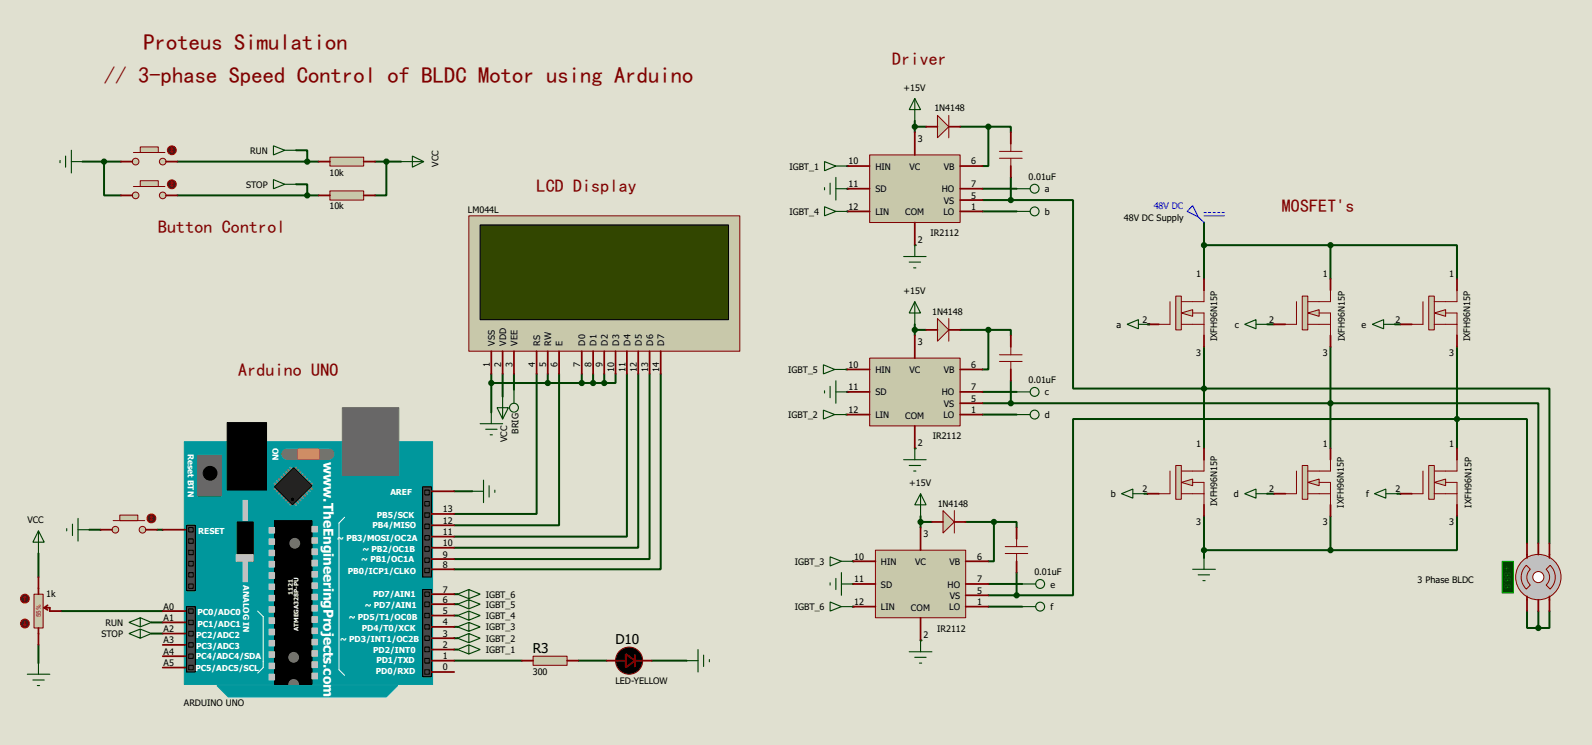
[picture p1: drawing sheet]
<svg xmlns="http://www.w3.org/2000/svg" width="358mm" height="168mm" viewBox="0 0 358 168" stroke-linecap="round" stroke-linejoin="round" font-family="sans-serif">
<path d="M0 0h358.1v167.6h-358.1z" fill="#e0e0d0"/>
<path d="M39.9 36.4h31.8M66.6 33.8h2.5v2.6M39.9 44h31.8M66.6 41.5h2.5v2.5" fill="none" stroke="#004000" stroke-width=".45"/>
<circle cx="205.8" cy="55.2" r=".23" fill="#004000"/>
<path d="M205.8 27.2v2.6M205.8 28.5h2.5" fill="none" stroke="#004000" stroke-width=".45"/>
<g fill="#004000">
<circle cx="190.6" cy="42.5" r=".23"/>
<circle cx="190.6" cy="37.4" r=".23"/>
<circle cx="190.6" cy="47.6" r=".23"/>
</g>
<path d="M216 28.5h6.3M222.3 28.5h5.1v1.3M222.3 28.5v8.9h-1.3M221 47.6h7.7M221 42.5h7.7" fill="none" stroke="#004000" stroke-width=".45"/>
<circle cx="205.8" cy="100.9" r=".23" fill="#004000"/>
<path d="M205.8 73v2.5M205.8 74.2h2.5" fill="none" stroke="#004000" stroke-width=".45"/>
<circle cx="190.6" cy="88.2" r=".23" fill="#004000"/>
<path d="M216 74.2h6.3M222.3 74.2h5.1v1.3M222.3 74.2v8.9h-1.3M190.3 93.3h.3M190.3 83.1h.3M221 93.3h7.7M221 88.2h7.7" fill="none" stroke="#004000" stroke-width=".45"/>
<circle cx="207.1" cy="144.1" r=".23" fill="#004000"/>
<path d="M207.1 116.1v2.6M207.1 117.4h2.5" fill="none" stroke="#004000" stroke-width=".45"/>
<g fill="#004000">
<circle cx="191.8" cy="131.4" r=".23"/>
<circle cx="191.8" cy="126.3" r=".23"/>
<circle cx="191.8" cy="136.5" r=".23"/>
</g>
<g fill="none" stroke="#004000" stroke-width=".45">
<path d="M18.6 36.4h8.6M23.4 36.4v7.6h3.8M84.4 36.4h5.8M86.9 36.4v7.6h-2.5M227.4 39.9v5.1M221 45h6.4M227.4 45h14v42.4h107.1v34.8M270.8 50.1v12.7M270.8 55.2h28.5M299.3 55.2h28.4v7.6M299.3 55.2v7.6M258.1 73h.5"/>
<path d="M270.8 78v22.9M285 73h1.6M299.3 78v22.9M313.7 73h1.3M327.7 78v22.9M110.5 84.1v8.7M110.5 86.2h25.4M113.1 84.1v5.1M115.6 84.1v3.6M120.7 84.1v31.5h-18.5M123.2 84.1v2.1M125.8 84.1v34.1h-23.6"/>
<path d="M130.9 84.1v2.1M133.4 84.1v2.1M135.9 84.1v2.1M138.5 84.1v2.1h-2.6M141 84.1v36.6h-38.8M143.6 84.1v39.1h-41.4M146.1 84.1v41.7h-43.9M148.6 84.1v44h-46.4M221 90.7h125v31.5M227.4 85.7v5M20.1 119.2h2.6M35.4 119.2h1.2"/>
<path d="M102.2 110.5h4M217.2 117.4h6.4M223.6 117.4h5.1v1.3M223.6 117.4v8.9h-1.3M257.4 111.1h.7M270.8 116.1v9.4M285 111.1h1.6M299.3 116.1v7.7M314.3 111.1h.7M327.7 116.1v7.7h-28.4M8.7 124.5v5.3M13.8 137.5h22.8"/>
<path d="M102.2 133.7h.7M102.2 135.9h.7M102.2 138.5h.7M222.3 136.5h7.6M222.3 131.4h7.6M222.3 133.9h6.4M228.7 128.8v5.1M270.8 123.8h28.5M343.5 122.2v-27.9h-102.1v39.6h-12.7M343.5 137.5v3.8h2.5M346 137.5v3.8M348.5 137.5v3.8h-2.5"/>
<path d="M8.7 145.1v4.1M34.1 140h2.5M34.1 142.5h2.5M102.2 141h.7M102.2 143.6h.7M102.2 146.1h.7M102.2 148.6h15.2M130.1 148.6h6.4M146.6 148.6h7.9"/>
</g>
<path d="M41.5 99.4h55.8v54.6h-55.8z" fill="#00979c" stroke="#00979c" stroke-width=".22"/>
<g fill="#686767" stroke="#686767" stroke-width=".22">
<path d="M77 91.7h12.7v15.3h-12.7z"/>
<path d="M44.5 102.4h5.3v9.2h-5.3z"/>
</g>
<path d="M51.1 95.1h8.9v15.2h-8.9zM53.4 117.4h3.6v8.9h-3.6zM61.8 117.1h8.4v36.9h-8.4z" fill="#000" stroke="#000" stroke-width=".22"/>
<path d="M77.5 116.4l-1.2 1.3v33l1.2 1.2M58 137.5l1.2 1.2v11.5l-1.2 1.2" fill="none" stroke="#fff" stroke-width=".22"/>
<g fill="#c0c0c0" stroke="#c0c0c0" stroke-width=".22">
<path d="M70.2 118.4h1.2v1.3h-1.2z"/>
<path d="M70.2 121h1.2v1.2h-1.2z"/>
<path d="M70.2 123.5h1.2v1.3h-1.2z"/>
<path d="M70.2 126h1.2v1.3h-1.2z"/>
<path d="M70.2 128.6h1.2v1.2h-1.2z"/>
<path d="M70.2 131.1h1.2v1.3h-1.2z"/>
<path d="M70.2 133.7h1.2v1.2h-1.2z"/>
<path d="M70.2 136.2h1.2v1.3h-1.2z"/>
<path d="M70.2 138.7h1.2v1.3h-1.2z"/>
<path d="M70.2 141.3h1.2v1.2h-1.2z"/>
<path d="M70.2 143.8h1.2v1.3h-1.2z"/>
<path d="M70.2 146.4h1.2v1.2h-1.2z"/>
<path d="M70.2 148.9h1.2v1.3h-1.2z"/>
<path d="M70.2 151.4h1.2v1.3h-1.2z"/>
<path d="M60.5 118.7h1.3v1.2h-1.3z"/>
<path d="M60.5 121.2h1.3v1.3h-1.3z"/>
<path d="M60.5 123.8h1.3v1.2h-1.3z"/>
<path d="M60.5 126.3h1.3v1.3h-1.3z"/>
<path d="M60.5 128.8h1.3v1.3h-1.3z"/>
<path d="M60.5 131.4h1.3v1.2h-1.3z"/>
<path d="M60.5 133.9h1.3v1.3h-1.3z"/>
<path d="M60.5 136.5h1.3v1.2h-1.3z"/>
<path d="M60.5 139h1.3v1.3h-1.3z"/>
<path d="M60.5 141.5h1.3v1.3h-1.3z"/>
<path d="M60.5 144.1h1.3v1.2h-1.3z"/>
<path d="M60.5 146.6h1.3v1.3h-1.3z"/>
<path d="M60.5 149.2h1.3v1.2h-1.3z"/>
<path d="M60.5 151.7h1.3v1.3h-1.3z"/>
<path d="M53.1 124.8h3.9v1.5h-3.9z"/>
<path d="M54.7 112.6h1v4.5h-1z"/>
<path d="M54.7 126.3h1v4.6h-1z"/>
</g>
<circle cx="47.2" cy="106.5" r="1.55" fill="#000" stroke="#000" stroke-width=".22"/>
<path d="M64.6 102.2h9.4" fill="none" stroke="#757575" stroke-width="2.6"/>
<path d="M67.1 101.1h4.6v2.1h-4.6z" fill="#ff8000" stroke="#ff8000" stroke-width=".4"/>
<g fill="none" stroke="#808080" stroke-width=".45">
<path d="M61.8 108.8l.5 .5M62.3 108.3l.5 .5M62.3 109.5l-.5 .5M62.8 107.8l.5 .5M62.8 110l-.5 .5M63.3 107.2l.5 .6M63.3 110.5l-.5 .6M63.8 106.7l.5 .5M63.8 111.1l-.5 .5M64.3 106.2l.5 .5M64.3 111.6l-.5 .5M64.8 105.7l.5 .5"/>
<path d="M64.8 112.1l-.5 .5M65.3 105.2l.5 .5M65.3 112.6l-.5 .5M65.8 113.1l-.5 .5M66.1 113.1l.5 .5M66.6 112.6l.5 .5M66.6 105.2l-.5 .5M67.1 112.1l.5 .5M67.1 105.7l-.5 .5M67.6 111.6l.5 .5M67.6 106.2l-.5 .5M68.1 111.1l.5 .5"/>
<path d="M68.1 106.7l-.5 .5M68.6 110.5l.5 .6M68.6 107.2l-.5 .6M69.1 110l.6 .5M69.1 107.8l-.5 .5M69.7 109.5l.5 .5M69.7 108.3l-.6 .5M70.2 108.8l-.5 .5"/>
</g>
<path d="M66.1 105.2l4.1 4.1-4.4 4.3-4-4.1z" fill-rule="evenodd" fill="#2c2c2c" stroke="#000" stroke-width=".22"/>
<circle cx="65.8" cy="112.3" r=".3" fill="#000" stroke="#000" stroke-width=".22"/>
<path d="M95.1 109.5h2v20.3h-2z" fill="#464646" stroke="#000" stroke-width=".25"/>
<circle cx="66" cy="147.9" r="1.1" fill="#757575" stroke="#757575" stroke-width=".22"/>
<g fill="#464646" stroke="#000" stroke-width=".22">
<path d="M95.6 110.3h1v1h-1z"/>
<path d="M95.6 115.4h1v1h-1z"/>
<path d="M95.6 117.9h1v1h-1z"/>
<path d="M95.6 120.5h1v1h-1z"/>
<path d="M95.6 123h1v1h-1z"/>
<path d="M95.6 125.5h1v1h-1z"/>
<path d="M95.6 112.8h1v1h-1z"/>
<path d="M95.6 127.8h1v1h-1z"/>
</g>
<g fill="#757575" stroke="#757575" stroke-width=".22">
<circle cx="66.3" cy="122.2" r="1.1"/>
<circle cx="66" cy="154" r="1.1"/>
</g>
<path d="M48.8 154.2h40.7l-2.6 2.6h-35.5z" fill-rule="evenodd" fill="#00979c" stroke="#00979c" stroke-width=".22"/>
<g fill="#464646" stroke="#000" stroke-width=".25">
<path d="M42 118.2h2v14.7h-2z"/>
<path d="M95.1 132.6h2v19.6h-2z"/>
<path d="M42 136.5h2v14.7h-2z"/>
</g>
<g fill="#464646" stroke="#000" stroke-width=".22">
<path d="M42.5 121.2h1v1h-1z"/>
<path d="M42.5 126.3h1v1h-1z"/>
<path d="M42.5 131.4h1v1h-1z"/>
<path d="M42.5 128.8h1v1h-1z"/>
<path d="M42.5 123.8h1v1h-1z"/>
<path d="M42.5 118.7h1v1h-1z"/>
<path d="M95.6 133.2h1v1h-1z"/>
<path d="M95.6 135.4h1v1.1h-1z"/>
<path d="M95.6 138h1v1h-1z"/>
<path d="M95.6 140.5h1v1h-1z"/>
<path d="M95.6 143.1h1v1h-1z"/>
<path d="M95.6 145.6h1v1h-1z"/>
<path d="M95.6 148.1h1v1.1h-1z"/>
<path d="M95.6 150.7h1v1h-1z"/>
<path d="M42.5 137h1v1h-1z"/>
<path d="M42.5 139.5h1v1h-1z"/>
<path d="M42.5 142h1v1.1h-1z"/>
<path d="M42.5 144.6h1v1h-1z"/>
<path d="M42.5 147.1h1v1h-1z"/>
<path d="M42.5 149.7h1v1h-1z"/>
</g>
<g fill="none" stroke="#800000" stroke-width=".4">
<path d="M36.6 119.2h5.1M97.1 118.2h5.1M97.1 115.6h5.1M97.1 110.5h5.1M36.6 137.5h5.1M97.1 138.5h5.1M97.1 135.9h5.1M97.1 133.7h5.1M97.1 128.1h5.1M97.1 125.8h5.1M97.1 123.2h5.1M97.1 120.7h5.1"/>
<path d="M36.6 150.2h5.1M36.6 147.6h5.1M36.6 145.1h5.1M36.6 142.5h5.1M36.6 140h5.1M97.1 151.2h5.1M97.1 148.6h5.1M97.1 146.1h5.1M97.1 143.6h5.1M97.1 141h5.1"/>
</g>
<g fill="#c8c8aa" stroke="#800000" stroke-width=".22">
<circle cx="36.6" cy="36.4" r=".75"/>
<circle cx="30.5" cy="36.4" r=".75"/>
</g>
<path d="M30 34.3h7.1" fill="none" stroke="#800000" stroke-width=".22"/>
<path d="M31.6 33.1h4v1.2h-4z" fill="#c8c8aa" stroke="#800000" stroke-width=".22"/>
<path d="M27.2 36.4h2.6M37.4 36.4h2.5" fill="none" stroke="#800000" stroke-width=".4"/>
<circle cx="38.6" cy="33.8" r="1" fill="#400000" stroke="#f00" stroke-width=".22"/>
<path d="M38.4 34.1l.3 .2M38.7 33.3v1M38.7 33.3l-.3 .3M38.7 33.3l.2 .3M38.9 34.1l-.2 .2" fill="none" stroke="#f00" stroke-width=".22"/>
<g fill="#c8c8aa" stroke="#800000" stroke-width=".22">
<circle cx="36.6" cy="44" r=".75"/>
<circle cx="30.5" cy="44" r=".75"/>
</g>
<path d="M30 42h7.1" fill="none" stroke="#800000" stroke-width=".22"/>
<path d="M31.6 40.7h4v1.3h-4z" fill="#c8c8aa" stroke="#800000" stroke-width=".22"/>
<path d="M27.2 44h2.6M37.4 44h2.5" fill="none" stroke="#800000" stroke-width=".4"/>
<circle cx="38.6" cy="41.5" r="1" fill="#400000" stroke="#f00" stroke-width=".22"/>
<path d="M38.4 41.7l.3 .3M38.7 40.9v1.1M38.7 40.9l-.3 .3M38.7 40.9l.2 .3M38.9 41.7l-.2 .3" fill="none" stroke="#f00" stroke-width=".22"/>
<path d="M13.5 36.1v.5M14.8 35.1v2.5M16.1 36.4h2.5M16.1 33.8v5.1M90.2 36.4h5.1M92.8 35.1l2.5 1.3-2.5 1.2z" fill="none" stroke="#004000" stroke-width=".25"/>
<path d="M74.2 35.4h7.6v2h-7.6z" fill="#c8c8aa" stroke="#800000" stroke-width=".22"/>
<path d="M71.7 36.4h2.5M81.8 36.4h2.6" fill="none" stroke="#800000" stroke-width=".4"/>
<path d="M74.2 43h7.6v2h-7.6z" fill="#c8c8aa" stroke="#800000" stroke-width=".22"/>
<path d="M71.7 44h2.5M81.8 44h2.6" fill="none" stroke="#800000" stroke-width=".4"/>
<path d="M61.5 32.8l2.6 1-2.6 1.1zM64.1 33.8h2.5M61.5 40.4l2.6 1.1-2.6 1zM64.1 41.5h2.5" fill="none" stroke="#004000" stroke-width=".25"/>
<g fill="#004000" stroke="#004000" stroke-width=".4">
<circle cx="69.1" cy="36.4" r=".5"/>
<circle cx="69.1" cy="44" r=".5"/>
</g>
<path d="M195.6 34.9h20.4v15.2h-20.4z" fill="#c8c8aa" stroke="#800000" stroke-width=".22"/>
<path d="M190.6 37.4h5M205.8 29.8v5.1M216 37.4h5M190.6 47.6h5M190.6 42.5h5M205.8 50.1v5.1M216 47.6h5M216 42.5h5M216 45h5" fill="none" stroke="#800000" stroke-width=".4"/>
<path d="M205.8 22.2l1.3 2.5h-2.6zM205.8 22.2v5M203.3 57.7h5M204.5 59h2.6M205.8 55.2v2.5M205.5 60.3h.5" fill="none" stroke="#004000" stroke-width=".25"/>
<path d="M210.9 26l2.5 2.5-2.5 2.5z" fill="#c8c8aa" stroke="#800000" stroke-width=".22"/>
<path d="M213.4 26v5M224.8 35.6h5.1M224.8 34.1h5.1M227.4 32.3v1.8M227.4 35.6v1.8" fill="none" stroke="#800000" stroke-width=".22"/>
<path d="M208.3 28.5h2.6M213.4 28.5h2.6M227.4 29.8v2.5M227.4 37.4v2.5" fill="none" stroke="#800000" stroke-width=".4"/>
<g fill="#004000" stroke="#004000" stroke-width=".4">
<circle cx="205.7" cy="28.5" r=".5"/>
<circle cx="222.3" cy="28.5" r=".5"/>
</g>
<g fill="none" stroke="#004000" stroke-width=".25">
<path d="M185.5 36.4l2.5 1-2.5 1zM188 39.9v5.1M188 37.4h2.6M185.5 46.5l2.5 1.1-2.5 1zM185.5 42.2v.5M186.7 41.2v2.5M188 42.5h2.6M188 47.6h2.6M228.7 42.5h3M228.7 47.6h3"/>
<circle cx="232.7" cy="47.6" r="1"/>
<circle cx="232.7" cy="42.5" r="1"/>
</g>
<path d="M195.6 80.6h20.4v15.2h-20.4z" fill="#c8c8aa" stroke="#800000" stroke-width=".22"/>
<path d="M205.8 75.5v5.1M190.6 83.1h5M190.6 93.3h5M190.6 88.2h5M205.8 95.8v5.1M216 83.1h5M216 93.3h5M216 88.2h5M216 90.7h5" fill="none" stroke="#800000" stroke-width=".4"/>
<path d="M205.8 67.9l1.3 2.5h-2.6zM205.8 67.9v5.1M203.3 103.4h5M204.5 104.7h2.6M205.5 106h.5M205.8 100.9v2.5" fill="none" stroke="#004000" stroke-width=".25"/>
<path d="M210.9 71.7l2.5 2.5-2.5 2.6z" fill="#c8c8aa" stroke="#800000" stroke-width=".22"/>
<path d="M213.4 71.7v5.1M224.8 79.8h5.1M227.4 78v1.8M224.8 81.3h5.1M227.4 81.3v1.8" fill="none" stroke="#800000" stroke-width=".22"/>
<path d="M208.3 74.2h2.6M213.4 74.2h2.6M227.4 75.5v2.5M227.4 83.1v2.6" fill="none" stroke="#800000" stroke-width=".4"/>
<g fill="#004000" stroke="#004000" stroke-width=".4">
<circle cx="205.7" cy="74.2" r=".5"/>
<circle cx="222.3" cy="74.2" r=".5"/>
</g>
<g fill="none" stroke="#004000" stroke-width=".25">
<path d="M185.2 92.3l2.6 1-2.6 1zM185.2 82.1l2.6 1-2.6 1zM185.5 87.9v.5M186.7 86.9v2.6M187.8 93.3h2.5M187.8 83.1h2.5M188 88.2h2.6M188 85.7v5M228.7 88.2h3M228.7 93.3h3"/>
<circle cx="232.7" cy="93.3" r="1"/>
<circle cx="232.7" cy="88.2" r="1"/>
</g>
<path d="M196.9 123.8h20.3v15.2h-20.3z" fill="#c8c8aa" stroke="#800000" stroke-width=".22"/>
<path d="M207.1 118.7v5.1M191.8 126.3h5.1M191.8 136.5h5.1M191.8 131.4h5.1M207.1 139v5.1M217.2 126.3h5.1M217.2 136.5h5.1M217.2 131.4h5.1M217.2 133.9h5.1" fill="none" stroke="#800000" stroke-width=".4"/>
<path d="M207.1 111.1l1.2 2.5h-2.5zM207.1 111.1v5M204.5 146.6h5.1M205.8 147.9h2.5M206.8 149.2h.5M207.1 144.1v2.5" fill="none" stroke="#004000" stroke-width=".25"/>
<path d="M212.1 114.9l2.6 2.5-2.6 2.5z" fill="#c8c8aa" stroke="#800000" stroke-width=".22"/>
<path d="M214.7 114.9v5M226.1 124.5h5.1M226.1 123h5.1M228.7 121.2v1.8M228.7 124.5v1.8" fill="none" stroke="#800000" stroke-width=".22"/>
<path d="M209.6 117.4h2.5M214.7 117.4h2.5M228.7 118.7v2.5M228.7 126.3v2.5" fill="none" stroke="#800000" stroke-width=".4"/>
<g fill="#004000" stroke="#004000" stroke-width=".4">
<circle cx="207" cy="117.4" r=".5"/>
<circle cx="223.5" cy="117.4" r=".5"/>
<circle cx="227.3" cy="45" r=".5"/>
</g>
<g fill="none" stroke="#004000" stroke-width=".25">
<path d="M186.7 125.3l2.6 1-2.6 1zM186.7 135.4l2.6 1.1-2.6 1zM186.7 131.1v.5M188 130.1v2.5M189.3 131.4h2.5M189.3 128.8v5.1M189.3 126.3h2.5M189.3 136.5h2.5M229.9 131.4h3.1M229.9 136.5h3.1"/>
<circle cx="233.9" cy="131.4" r="1"/>
<circle cx="233.9" cy="136.5" r="1"/>
</g>
<path d="M268.3 46.3l1.2 2.5-2.5-1.2zM269.5 48.8l1.3 1.3M270.8 47.8h.5M270.8 48.6h4.6M271.8 47.8h.5M272.9 47.8h.5M273.9 47.8h.5M274.9 47.8h.5" fill="none" stroke="#0000c0" stroke-width=".22"/>
<path d="M265.7 70.4l2.6-.7v1.5z" fill="#c8c8aa" stroke="#800000" stroke-width=".22"/>
<path d="M264.5 66.6h1.2v7.6h-1.2z" fill="#c8c8aa" stroke="#800000" stroke-width=".22"/>
<path d="M263.2 67.9v5.1h-2.5M265.7 73h5.1M268.3 70.4h2.5v5.1M270.8 65.3v2.6h-5.1" fill="none" stroke="#800000" stroke-width=".22"/>
<path d="M258.1 73h2.6M270.8 62.8v2.5M270.8 75.5v2.5" fill="none" stroke="#800000" stroke-width=".4"/>
<path d="M265.7 108.5l2.6-.7v1.5z" fill="#c8c8aa" stroke="#800000" stroke-width=".22"/>
<path d="M264.5 104.7h1.2v7.6h-1.2z" fill="#c8c8aa" stroke="#800000" stroke-width=".22"/>
<path d="M263.2 106v5.1h-2.5M265.7 111.1h5.1M268.3 108.5h2.5v5.1M270.8 103.4v2.6h-5.1" fill="none" stroke="#800000" stroke-width=".22"/>
<path d="M258.1 111.1h2.6M270.8 100.9v2.5M270.8 113.6v2.5" fill="none" stroke="#800000" stroke-width=".4"/>
<path d="M294.2 70.4l2.5-.7v1.5z" fill="#c8c8aa" stroke="#800000" stroke-width=".22"/>
<path d="M292.9 66.6h1.3v7.6h-1.3z" fill="#c8c8aa" stroke="#800000" stroke-width=".22"/>
<path d="M291.6 67.9v5.1h-2.5M294.2 73h5.1M296.7 70.4h2.6v5.1M299.3 65.3v2.6h-5.1" fill="none" stroke="#800000" stroke-width=".22"/>
<path d="M286.6 73h2.5M299.3 62.8v2.5M299.3 75.5v2.5" fill="none" stroke="#800000" stroke-width=".4"/>
<path d="M294.2 108.5l2.5-.7v1.5z" fill="#c8c8aa" stroke="#800000" stroke-width=".22"/>
<path d="M292.9 104.7h1.3v7.6h-1.3z" fill="#c8c8aa" stroke="#800000" stroke-width=".22"/>
<path d="M291.6 106v5.1h-2.5M294.2 111.1h5.1M296.7 108.5h2.6v5.1M299.3 103.4v2.6h-5.1" fill="none" stroke="#800000" stroke-width=".22"/>
<path d="M286.6 111.1h2.5M299.3 100.9v2.5M299.3 113.6v2.5" fill="none" stroke="#800000" stroke-width=".4"/>
<path d="M322.6 70.4l2.6-.7v1.5z" fill="#c8c8aa" stroke="#800000" stroke-width=".22"/>
<path d="M321.4 66.6h1.2v7.6h-1.2z" fill="#c8c8aa" stroke="#800000" stroke-width=".22"/>
<path d="M320.1 67.9v5.1h-2.5M322.6 73h5.1M325.2 70.4h2.5v5.1M327.7 65.3v2.6h-5.1" fill="none" stroke="#800000" stroke-width=".22"/>
<path d="M315 73h2.6M327.7 62.8v2.5M327.7 75.5v2.5" fill="none" stroke="#800000" stroke-width=".4"/>
<path d="M322.6 108.5l2.6-.7v1.5z" fill="#c8c8aa" stroke="#800000" stroke-width=".22"/>
<path d="M321.4 104.7h1.2v7.6h-1.2z" fill="#c8c8aa" stroke="#800000" stroke-width=".22"/>
<path d="M320.1 106v5.1h-2.5M322.6 111.1h5.1M325.2 108.5h2.5v5.1M327.7 103.4v2.6h-5.1" fill="none" stroke="#800000" stroke-width=".22"/>
<path d="M315 111.1h2.6M327.7 100.9v2.5M327.7 113.6v2.5" fill="none" stroke="#800000" stroke-width=".4"/>
<g fill="#004000" stroke="#004000" stroke-width=".4">
<circle cx="299.2" cy="55.2" r=".5"/>
<circle cx="299.2" cy="123.8" r=".5"/>
<circle cx="270.8" cy="87.4" r=".5"/>
<circle cx="299.2" cy="90.7" r=".5"/>
<circle cx="327.7" cy="94.3" r=".5"/>
<circle cx="227.3" cy="90.7" r=".5"/>
<circle cx="228.6" cy="133.9" r=".5"/>
</g>
<path d="M253.5 73l2.6-1.1v2.1zM256.1 73h2.5M280 73l2.5-1.1v2.1zM282.5 73h2.5M308.7 73l2.5-1.1v2.1zM311.2 73h2.5M252.3 111.1l2.5-1.1v2.1zM254.8 111.1h2.6M280 111.1l2.5-1.1v2.1zM282.5 111.1h2.5M309.2 111.1l2.5-1.1v2.1zM311.7 111.1h2.6" fill="none" stroke="#004000" stroke-width=".25"/>
<path d="M105.5 48.6h60.9v30.4h-60.9z" fill="#c8c8aa" stroke="#800000" stroke-width=".22"/>
<path d="M108 50.6h55.9v21.3h-55.9z" fill="#324600" stroke="#000" stroke-width=".25"/>
<g fill="none" stroke="#800000" stroke-width=".4">
<path d="M110.5 79v5.1M113.1 79v5.1M115.6 79v5.1M120.7 79v5.1M123.2 79v5.1M125.8 79v5.1M130.9 79v5.1M133.4 79v5.1M135.9 79v5.1M138.5 79v5.1M141 79v5.1M143.6 79v5.1"/>
<path d="M146.1 79v5.1M148.6 79v5.1"/>
</g>
<g fill="none" stroke="#004000" stroke-width=".25">
<path d="M108 95.3h5.1M109.3 96.6h2.5M110.3 97.8h.5M110.5 92.8v2.5M111.8 91.7h2.6l-1.3 2.6zM113.1 89.2v5.1M115.6 87.7v3M268.3 128.1h5.1M269.5 129.3h2.6M270.6 130.6h.5M270.8 125.5v2.6"/>
<circle cx="115.6" cy="91.7" r="1"/>
</g>
<path d="M7.7 133.7h2v7.6h-2z" fill="#c8c8aa" stroke="#800000" stroke-width=".22"/>
<path d="M8.7 129.8v3.9M10 136.7l.7 .5M10 136.7h1.2v.8h2.6M10.7 136.2l-.7 .5M8.7 141.3v3.8" fill="none" stroke="#800000" stroke-width=".4"/>
<circle cx="5.6" cy="134.7" r="1" fill="#400000" stroke="#f00" stroke-width=".22"/>
<path d="M5.6 134.2l-.2 .2M5.6 134.2l.3 .2M5.6 134.2v1" fill="none" stroke="#f00" stroke-width=".22"/>
<circle cx="5.6" cy="140.3" r="1" fill="#400000" stroke="#f00" stroke-width=".22"/>
<path d="M5.6 139.8v1M5.4 140.5l.2 .3M5.9 140.5l-.3 .3" fill="none" stroke="#f00" stroke-width=".22"/>
<g fill="none" stroke="#004000" stroke-width=".25">
<path d="M8.7 119.4l1.3 2.6h-2.6zM8.7 119.4v5.1M31.6 139l2.5 1-2.5 1M105.5 132.6l2.5 1.1-2.5 1zM105.5 134.9l2.5 1-2.5 1.1zM105.5 137.5l2.5 1-2.5 1zM105.5 132.6l-2.6 1.1 2.6 1M105.5 134.9l-2.6 1 2.6 1.1M105.5 137.5l-2.6 1 2.6 1M6.2 151.7h5M7.4 153h2.6M8.4 154.2h.5"/>
<path d="M8.7 149.2v2.5M29 140l2.6-1v2zM29 142.5l2.6-1v2.1zM31.6 141.5l2.5 1-2.5 1.1M105.5 140l2.5 1-2.5 1zM105.5 142.5l2.5 1.1-2.5 1zM105.5 145.1l2.5 1-2.5 1zM105.5 140l-2.6 1 2.6 1M105.5 142.5l-2.6 1.1 2.6 1M105.5 145.1l-2.6 1 2.6 1"/>
</g>
<g fill="#004000" stroke="#004000" stroke-width=".4">
<circle cx="110.5" cy="86.2" r=".5"/>
<circle cx="123.2" cy="86.2" r=".5"/>
<circle cx="130.8" cy="86.2" r=".5"/>
<circle cx="133.4" cy="86.2" r=".5"/>
<circle cx="135.9" cy="86.2" r=".5"/>
<circle cx="270.8" cy="55.2" r=".5"/>
<circle cx="270.8" cy="123.8" r=".5"/>
<circle cx="86.9" cy="36.4" r=".5"/>
<circle cx="23.4" cy="36.4" r=".5"/>
</g>
<path d="M119.9 147.6h7.7v2.1h-7.7z" fill="#c8c8aa" stroke="#800000" stroke-width=".22"/>
<path d="M117.4 148.6h2.5M127.6 148.6h2.5M136.5 148.6h4.3M142.8 148.6h3.8M142.8 147.4v2.5" fill="none" stroke="#800000" stroke-width=".4"/>
<circle cx="141.5" cy="148.6" r="3.1" fill="#000" stroke="#800000" stroke-width=".22"/>
<path d="M140.8 147.1l2 1.5-2 1.6z" fill="#000" stroke="#800000" stroke-width=".4"/>
<path d="M154.5 148.6h2.5M157 146.1v5.1M158.3 147.4v2.5M159.6 148.4v.5" fill="none" stroke="#004000" stroke-width=".25"/>
<g fill="#c8c8aa" stroke="#800000" stroke-width=".22">
<circle cx="32" cy="119.2" r=".75"/>
<circle cx="25.9" cy="119.2" r=".75"/>
</g>
<path d="M25.5 117.1h7.1" fill="none" stroke="#800000" stroke-width=".22"/>
<path d="M27 115.9h4v1.2h-4z" fill="#c8c8aa" stroke="#800000" stroke-width=".22"/>
<path d="M22.7 119.2h2.5M32.8 119.2h2.6" fill="none" stroke="#800000" stroke-width=".4"/>
<circle cx="34" cy="116.6" r="1" fill="#400000" stroke="#f00" stroke-width=".22"/>
<path d="M33.8 116.9l.3 .2M34.1 116.1v1M34.1 116.1l-.3 .3M34.1 116.1l.2 .3M34.3 116.9l-.2 .2" fill="none" stroke="#f00" stroke-width=".22"/>
<path d="M15 118.9v.5M16.3 117.9v2.6M17.6 119.2h2.5M17.6 116.6v5.1M106.2 110.5h2.6M108.8 108v5.1M110 109.3v2.5M111.3 110.3v.5" fill="none" stroke="#004000" stroke-width=".25"/>
<circle cx="346" cy="129.8" r="5.1" fill="#c0c0c0" stroke="#800000" stroke-width=".22"/>
<circle cx="346" cy="129.8" r="1.25" fill="#feffff" stroke="#800000" stroke-width=".22"/>
<path d="M343.5 124.8v.7M343.5 134.2v.7M348.5 124.8v.7M348.5 134.2v.7" fill="none" stroke="#800000" stroke-width=".4"/>
<path d="M337.9 126.3h2.5v7.1h-2.5z" fill="#004000" stroke="#0f0" stroke-width=".22"/>
<path d="M343.3 127.2l.9 .9a2.4 2.4 0 0 0 0 3.5l-.9 .9a3.7 3.7 0 0 1 0-5.3zM347.8 128.1l.9-.9a3.7 3.7 0 0 1 0 5.3l-.9-.9a2.4 2.4 0 0 0 0-3.5z" fill="none" stroke="#800000" stroke-width=".22"/>
<path d="M343.5 122.2v2.6M343.5 134.9v2.6M346 122.2v2.6M346 134.9v2.6M348.5 122.2v2.6M348.5 134.9v2.6" fill="none" stroke="#800000" stroke-width=".4"/>
<circle cx="346" cy="141.3" r=".5" fill="#004000" stroke="#004000" stroke-width=".4"/>
<g font-size="5.1" fill="#800000">
<text x="32.3" y="11.3">Proteus Simulation</text>
<text x="23.4" y="18.7">// 3-phase Speed Control of BLDC Motor using Arduino</text>
</g>
<g font-size="4.1" fill="#800000">
<text x="200.7" y="14.7">Driver</text>
<text x="120.7" y="43.2">LCD Display</text>
<text x="288.3" y="47.8">MOSFET's</text>
<text x="35.6" y="52.4">Button Control</text>
<text x="53.6" y="84.6">Arduino UNO</text>
</g>
<text font-size="3.7" fill="#fff" x="72.8" y="104" transform="rotate(90 72.8 104)">www.TheEngineeringProjects.com</text>
<g font-size="3.7">
<text x="119.9" y="147">R3</text>
<text x="138.4" y="144.9">D10</text>
</g>
<g font-size="2.5">
<text x="203.3" y="20.4">+15V</text>
<text x="210.2" y="24.9">1N4148</text>
<text x="56.3" y="34.6">RUN</text>
<text x="206.4" y="31.9">3</text>
<text x="74.1" y="39.5">10k</text>
<text x="98.6" y="37.5" transform="rotate(-90 98.6 37.5)">VCC</text>
<text x="177.6" y="38.1">IGBT_1</text>
<text x="190.9" y="37">10</text>
<text x="196.9" y="38.1">HIN</text>
<text x="204.6" y="38.1">VC</text>
<text x="212.3" y="38.1">VB</text>
<text x="218.5" y="37">6</text>
<text x="231.4" y="40.5">0.01uF</text>
<text x="55.4" y="42.3">STOP</text>
<text x="74.1" y="47.1">10k</text>
<text x="105.3" y="47.9">LM044L</text>
<text x="190.9" y="47.2">12</text>
<text x="190.9" y="42.1">11</text>
<text x="196.9" y="43.3">SD</text>
<text x="211.8" y="43.3">HO</text>
<text x="212.3" y="45.8">VS</text>
<text x="218.5" y="42.1">7</text>
<text x="218.5" y="44.6">5</text>
<text x="218.5" y="47.2">1</text>
<text x="235" y="43.3">a</text>
<text x="177.6" y="48.3">IGBT_4</text>
<text x="196.9" y="48.3">LIN</text>
<text x="203.6" y="48.5">COM</text>
<text x="209.3" y="53.1">IR2112</text>
<text x="212.2" y="48.3">LO</text>
<text x="235" y="48.3">b</text>
<text x="252.8" y="49.6">48V DC Supply</text>
<text x="206.4" y="54.7">2</text>
<text x="269.1" y="62.4">1</text>
<text x="297.5" y="62.4">1</text>
<text x="326" y="62.4">1</text>
<text x="203.3" y="66.1">+15V</text>
<text x="209.7" y="70.9">1N4148</text>
<text x="111.3" y="77.8" transform="rotate(-90 111.3 77.8)">VSS</text>
<text x="113.9" y="77.8" transform="rotate(-90 113.9 77.8)">VDD</text>
<text x="116.4" y="77.8" transform="rotate(-90 116.4 77.8)">VEE</text>
<text x="121.5" y="77.8" transform="rotate(-90 121.5 77.8)">RS</text>
<text x="124" y="77.7" transform="rotate(-90 124 77.7)">RW</text>
<text x="126.6" y="77.8" transform="rotate(-90 126.6 77.8)">E</text>
<text x="131.7" y="77.8" transform="rotate(-90 131.7 77.8)">D0</text>
<text x="134.2" y="77.8" transform="rotate(-90 134.2 77.8)">D1</text>
<text x="136.7" y="77.7" transform="rotate(-90 136.7 77.7)">D2</text>
<text x="139.3" y="77.8" transform="rotate(-90 139.3 77.8)">D3</text>
<text x="141.8" y="77.8" transform="rotate(-90 141.8 77.8)">D4</text>
<text x="144.4" y="77.8" transform="rotate(-90 144.4 77.8)">D5</text>
<text x="146.9" y="77.8" transform="rotate(-90 146.9 77.8)">D6</text>
<text x="149.4" y="77.7" transform="rotate(-90 149.4 77.7)">D7</text>
<text x="206.4" y="77.7">3</text>
<text x="251.2" y="73.7">a</text>
<text x="257" y="72.6">2</text>
<text x="273.8" y="76.8" transform="rotate(-90 273.8 76.8)">IXFH96N15P</text>
<text x="277.7" y="73.7">c</text>
<text x="285.5" y="72.6">2</text>
<text x="302.5" y="76.8" transform="rotate(-90 302.5 76.8)">IXFH96N15P</text>
<text x="306.3" y="73.7">e</text>
<text x="313.9" y="72.6">2</text>
<text x="330.7" y="76.8" transform="rotate(-90 330.7 76.8)">IXFH96N15P</text>
<text x="110.2" y="82.7" transform="rotate(-90 110.2 82.7)">1</text>
<text x="112.7" y="82.7" transform="rotate(-90 112.7 82.7)">2</text>
<text x="115.3" y="82.6" transform="rotate(-90 115.3 82.6)">3</text>
<text x="120.4" y="82.7" transform="rotate(-90 120.4 82.7)">4</text>
<text x="122.9" y="82.7" transform="rotate(-90 122.9 82.7)">5</text>
<text x="125.4" y="82.7" transform="rotate(-90 125.4 82.7)">6</text>
<text x="130.5" y="82.7" transform="rotate(-90 130.5 82.7)">7</text>
<text x="133.1" y="82.7" transform="rotate(-90 133.1 82.7)">8</text>
<text x="135.6" y="82.7" transform="rotate(-90 135.6 82.7)">9</text>
<text x="138.1" y="83.7" transform="rotate(-90 138.1 83.7)">10</text>
<text x="140.7" y="83.8" transform="rotate(-90 140.7 83.8)">11</text>
<text x="143.2" y="83.8" transform="rotate(-90 143.2 83.8)">12</text>
<text x="145.8" y="83.8" transform="rotate(-90 145.8 83.8)">13</text>
<text x="148.3" y="83.8" transform="rotate(-90 148.3 83.8)">14</text>
<text x="177.3" y="83.9">IGBT_5</text>
<text x="190.9" y="82.8">10</text>
<text x="196.9" y="83.9">HIN</text>
<text x="204.6" y="83.9">VC</text>
<text x="212.3" y="83.9">VB</text>
<text x="218.5" y="82.8">6</text>
<text x="269.1" y="80.1">3</text>
<text x="297.5" y="80.1">3</text>
<text x="326" y="80.1">3</text>
<text x="190.9" y="87.8">11</text>
<text x="196.9" y="89">SD</text>
<text x="211.8" y="89">HO</text>
<text x="218.5" y="87.8">7</text>
<text x="231.4" y="86.2">0.01uF</text>
<text x="235" y="89">c</text>
<text x="177.3" y="94.1">IGBT_2</text>
<text x="190.9" y="92.9">12</text>
<text x="196.9" y="94.1">LIN</text>
<text x="203.6" y="94.2">COM</text>
<text x="212.2" y="94.1">LO</text>
<text x="212.3" y="91.5">VS</text>
<text x="218.5" y="90.4">5</text>
<text x="218.5" y="92.9">1</text>
<text x="235" y="94.1">d</text>
<text x="114.1" y="99.5" transform="rotate(-90 114.1 99.5)">VCC</text>
<text x="116.6" y="97.6" transform="rotate(-90 116.6 97.6)">BRIG</text>
<text x="206.4" y="100.4">2</text>
<text x="209.8" y="98.8">IR2112</text>
<text x="269.1" y="100.5">1</text>
<text x="297.5" y="100.5">1</text>
<text x="326" y="100.5">1</text>
<text x="204.5" y="109.3">+15V</text>
<text x="249.9" y="111.9">b</text>
<text x="257" y="110.7">2</text>
<text x="273.8" y="113.9" transform="rotate(-90 273.8 113.9)">IXFH96N15P</text>
<text x="277.5" y="111.9">d</text>
<text x="285.5" y="110.7">2</text>
<text x="307.3" y="111.9">f</text>
<text x="313.9" y="110.7">2</text>
<text x="6.2" y="117.7">VCC</text>
<text x="99.6" y="117.8">12</text>
<text x="99.6" y="115.3">13</text>
<text x="210.9" y="114.1">1N4148</text>
<text x="269.1" y="118.2">3</text>
<text x="297.5" y="118.2">3</text>
<text x="302.3" y="114.2" transform="rotate(-90 302.3 114.2)">IXFH96N15P</text>
<text x="326" y="118.2">3</text>
<text x="331" y="114.1" transform="rotate(-90 331 114.1)">IXFH96N15P</text>
<text x="99.6" y="125.4">9</text>
<text x="99.6" y="122.9">10</text>
<text x="99.6" y="120.4">11</text>
<text x="192.2" y="125.9">10</text>
<text x="207.7" y="120.9">3</text>
<text x="219.8" y="125.9">6</text>
<text x="99.6" y="127.7">8</text>
<text x="178.8" y="127.1">IGBT_3</text>
<text x="192.2" y="131">11</text>
<text x="198.2" y="127.1">HIN</text>
<text x="205.9" y="127.1">VC</text>
<text x="213.6" y="127.1">VB</text>
<text x="219.8" y="131">7</text>
<text x="232.7" y="129.4">0.01uF</text>
<text x="318.9" y="131.2">3 Phase BLDC</text>
<text x="10.4" y="134.4">1k</text>
<text x="36.8" y="137.1">A0</text>
<text x="99.6" y="135.6">6</text>
<text x="99.6" y="133.3">7</text>
<text x="109.3" y="134.5">IGBT_6</text>
<text x="109.3" y="136.7">IGBT_5</text>
<text x="178.8" y="137.3">IGBT_6</text>
<text x="192.2" y="136.1">12</text>
<text x="198.2" y="137.3">LIN</text>
<text x="198.2" y="132.2">SD</text>
<text x="204.9" y="137.4">COM</text>
<text x="213.1" y="132.2">HO</text>
<text x="213.5" y="137.3">LO</text>
<text x="213.6" y="134.7">VS</text>
<text x="219.8" y="133.6">5</text>
<text x="219.8" y="136.1">1</text>
<text x="236.3" y="137.3">f</text>
<text x="236.3" y="132.2">e</text>
<text x="22.8" y="143.3">STOP</text>
<text x="23.8" y="140.8">RUN</text>
<text x="36.8" y="142.2">A2</text>
<text x="36.8" y="139.7">A1</text>
<text x="99.6" y="143.2">3</text>
<text x="99.6" y="140.7">4</text>
<text x="99.6" y="138.1">5</text>
<text x="109.3" y="139.3">IGBT_4</text>
<text x="109.3" y="141.8">IGBT_3</text>
<text x="207.7" y="143.6">2</text>
<text x="210.8" y="142.3">IR2112</text>
<text x="36.8" y="149.8">A5</text>
<text x="36.8" y="147.3">A4</text>
<text x="36.8" y="144.7">A3</text>
<text x="99.6" y="148.3">1</text>
<text x="99.6" y="145.8">2</text>
<text x="109.3" y="144.4">IGBT_2</text>
<text x="109.3" y="146.9">IGBT_1</text>
<text x="99.6" y="150.8">0</text>
<text x="119.9" y="151.8">300</text>
<text x="138.4" y="153.8">LED-YELLOW</text>
<text x="41.4" y="158.9">ARDUINO UNO</text>
</g>
<text font-size="2.5" fill="#0000c0" x="259.5" y="47.1">48V DC</text>
<text font-size="2.5" fill="#008000" x="338.3" y="127.1" transform="rotate(90 338.3 127.1)">+88.8</text>
<g font-size="2.3" fill="#fff">
<text x="61.3" y="100.8" transform="rotate(90 61.3 100.8)">ON</text>
<text x="42.2" y="102.2" transform="rotate(90 42.2 102.2)">Reset BTN</text>
<text x="87.8" y="111.5">AREF</text>
<text x="83.8" y="118.9">PB4/MISO</text>
<text x="84.8" y="116.6">PB5/SCK</text>
<text x="44.6" y="120.1">RESET</text>
<text x="75.9" y="121.7">~ PB3/MOSI/OC2A</text>
<text x="81.5" y="124.2">~ PB2/OC1B</text>
<text x="54.7" y="131.6" transform="rotate(90 54.7 131.6)">ANALOG IN</text>
<text x="78.3" y="129">PB0/ICP1/CLKO</text>
<text x="81.3" y="126.5">~ PB1/OC1A</text>
<text x="82.1" y="136.9">~ PD7/AIN1</text>
<text x="83.9" y="134.4">PD7/AIN1</text>
<text x="44.2" y="143.5">PC2/ADC2</text>
<text x="44.4" y="141">PC1/ADC1</text>
<text x="44.4" y="138.4">PC0/ADC0</text>
<text x="78.5" y="139.4">~ PD5/T1/OC0B</text>
<text x="81.4" y="142">PD4/T0/XCK</text>
<text x="44.1" y="148.3">PC4/ADC4/SDA</text>
<text x="44.2" y="146">PC3/ADC3</text>
<text x="76.5" y="144.5">~ PD3/INT1/OC2B</text>
<text x="84" y="146.8">PD2/INT0</text>
<text x="84.7" y="149.1">PD1/TXD</text>
<text x="44" y="150.9">PC5/ADC5/SCL</text>
<text x="84.6" y="151.6">PD0/RXD</text>
</g>
<g font-size="1.7" fill="#fff">
<text x="65.9" y="133.9" transform="rotate(-90 65.9 133.9)">1121</text>
<text x="67.2" y="141.9" transform="rotate(-90 67.2 141.9)">ATMEGA328P-PU</text>
</g>
<text font-size="1.6" fill="#c00000" x="9.2" y="138.9" transform="rotate(-90 9.2 138.9)">55%</text>
</svg>
